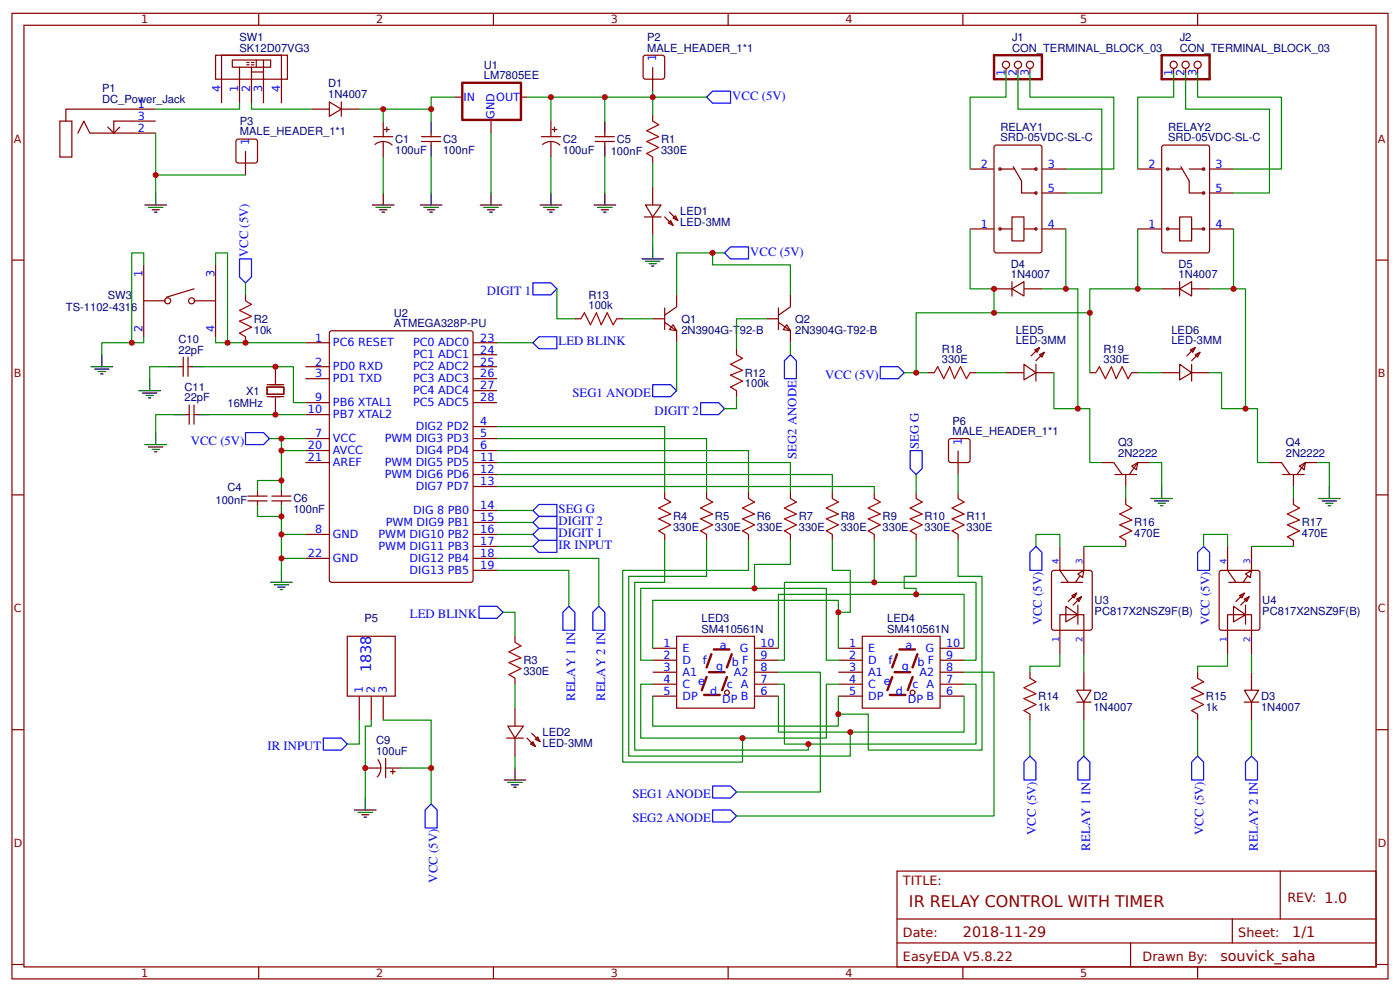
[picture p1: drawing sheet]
<svg xmlns="http://www.w3.org/2000/svg" width="309mm" height="219mm" viewBox="0 0 309 219" stroke-linecap="round" stroke-linejoin="round" font-family="sans-serif">
<g fill="none" stroke="#800" stroke-width=".26">
<path d="M2.6 2.9h304.1v213.3h-304.1zM5.3 5.6h298.7v207.9h-298.7zM57.1 2.9v2.7M109 2.9v2.7M160.9 2.9v2.7M212.7 2.9v2.7M264.6 2.9v2.7M13.2 26.7h2.7v8h-2.7zM17.2 29.4l1.3-2.7 1.3 2.7h14.6M23.8 28.1l1.3 1.3M26.5 28.1l-1.4 1.3M34.4 24.1h-19.8v2.6"/>
<path d="M34.4 26.7h-9.3v2.7M2.6 57.4h2.7M304 57.4h2.7M2.6 109.3h2.7M304 109.3h2.7M2.6 161.2h2.7M304 161.2h2.7M198.2 192.4h105.8v21.1h-105.8zM282.8 192.4v10.6M2.6 213h2.7M57.1 213.5v2.7M109 213.5v2.7"/>
<path d="M160.9 213.5v2.7M198.2 203h105.8M198.2 208.3h105.8M212.7 213.5v2.7M249.8 208.3v5.2M264.6 213.5v2.7M272.3 203v5.3M304 213h2.7"/>
</g>
<path d="M47.6 12.2h15.9v5.3h-15.9z" fill="#fff" stroke="#800" stroke-width=".26"/>
<g fill="none" stroke="#800" stroke-width=".26">
<path d="M51.3 13.3h8.5v1.5h-8.5zM52.9 14.8v8M54.5 13.8h.5M54.5 14.3h.5M55.6 14.8v8M55.6 13.8h.5M55.6 14.3h.5M55.6 15.9h2.6M56.6 13.3v1.5M58.2 13.3v9.5M48.9 22.8v-10.6h13.3v10.6M68.8 24.1h4"/>
<path d="M75.4 22.5v3.2M75.4 24.1h4"/>
</g>
<path d="M72.8 22.5l2.6 1.6-2.6 1.6z" fill="#fff" stroke="#800" stroke-width=".26"/>
<g fill="none" stroke="#800" stroke-width=".26">
<path d="M142.3 12.3l4-.1 .5 .3v4.5l-.2 .4-4 .1-.4-.3-.1-4.5zM144.2 14.8v5.3M52.4 30.8l4-.1 .4 .3 .1 4.5-.3 .4-3.9 .1-.5-.3-.1-4.5zM54.2 33.4v5.3M82.5 30.2h4.3M82.8 32a2.85 2.85 0 0 1 3.9 .1M84.7 26.7v3.5M84.7 31.2v3.5M84.9 28.6h1.1M85.5 28.1v1M100.5 21.5h1.4M108.5 26.7v2.7"/>
<path d="M115.1 21.5h1.3M119.6 30.2h4.2M119.8 32a2.85 2.85 0 0 1 3.9 .1M121.7 26.7v3.5M121.7 31.2v3.5M122 28.6h1M122.5 28.1v1M31.7 58.5v15.9M47.6 58.5v15.9M142.3 47.9h3.7M142.6 45.3h3.4l-1.8 2.6zM144.2 41.3v4"/>
<path d="M144.2 47.9v4M146.8 47.9l1.9 1.9M147.6 49.2l.6-.5 .5 1.1zM147.9 46.9l1.9 1.8M148.7 48.2l.5-.5 .6 1zM31.7 66.4h4.8M42.9 66.4h4.7M42.9 63.8l-6.1 1.8M67.5 75.7h5.3M72.8 73.3l.5-.2h30.7l.4 .2 .1 54.8-.3 .4-30.9 .1-.5-.2zM104.5 75.7h5.3M104.5 78.3h5.3"/>
<path d="M59 85.5h3.7v1.6h-3.7zM59 85h3.7M59 87.6h3.7M60.9 81v3.7M60.9 87.9v3.7M67.5 81h5.3M67.5 83.6h5.3M67.5 96.9h5.3M67.5 99.5h5.3M67.5 88.9h5.3M67.5 91.6h5.3M104.5 81h5.3"/>
<path d="M104.5 83.6h5.3M104.5 94.2h5.3M104.5 96.9h5.3M104.5 99.5h5.3M104.5 88.9h5.3M104.5 86.3h5.3M67.5 118h5.3M67.5 102.2h5.3M104.5 118h5.3M104.5 102.2h5.3M104.5 104.8h5.3M104.5 107.4h5.3"/>
<path d="M104.5 112.7h5.3M104.5 115.4h5.3M67.5 123.3h5.3M104.5 120.7h5.3M104.5 123.3h5.3M104.5 126h5.3"/>
<circle cx="37" cy="66.4" r=".66"/>
<circle cx="42.3" cy="66.4" r=".66"/>
</g>
<path d="M102.1 18.3h13v8.2h-13z" fill="none" stroke="#800" stroke-width=".53"/>
<g fill="none" stroke="#000" stroke-width=".26">
<path d="M32 45.3h4.8M32.8 45.8h3.2M33.6 46.3h1.6M34.1 46.9h.6M34.4 42.6v2.7M82.3 45.3h4.7M83.1 45.8h3.2M83.9 46.3h1.6M84.4 46.9h.5M84.7 42.6v2.7M92.9 45.3h4.7M93.7 45.8h3.1"/>
<path d="M94.5 46.3h1.5M95 46.9h.5M95.2 42.6v2.7M106.1 45.3h4.8M106.9 45.8h3.2M107.7 46.3h1.6M108.2 46.9h.5M108.5 42.6v2.7M119.3 45.3h4.8M120.1 45.8h3.2M120.9 46.3h1.6M121.4 46.9h.6"/>
<path d="M121.7 42.6v2.7M131.2 45.3h4.8M132 45.8h3.2M132.8 46.3h1.6M133.3 46.9h.6M133.6 42.6v2.7M141.8 57.2h4.8M142.6 57.7h3.2M143.4 58.2h1.6M143.9 58.8h.6M144.2 54.5v2.7M22.5 78.3v2.7"/>
<path d="M20.1 81h4.8M20.9 81.5h3.2M21.7 82h1.6M22.2 82.6h.6M30.7 86.3h4.8M31.5 86.8h3.2M32 98.2h4.8M32.3 87.3h1.6M32.8 87.9h.5M32.8 98.7h3.2M33.1 83.6v2.7M33.6 99.2h1.6"/>
<path d="M34.1 99.8h.6M34.4 95.5v2.7M59.8 128.6h4.8M60.6 129.1h3.2M61.4 129.7h1.6M61.9 130.2h.5M62.2 126v2.6"/>
</g>
<g fill="none" stroke="#080" stroke-width=".26">
<path d="M34.4 29.4v13.2M34.4 38.7h19.8M52.9 22.8v1.3h-18.5M55.6 22.8v1.3h13.2M84.7 24.1v2.6M84.7 34.7v7.9M100.5 21.5h-5.3v2.6h-15.8M108.5 29.4v13.2M116.4 21.5h27.8v3.9M121.7 21.5v5.2M121.7 34.7v7.9M133.6 21.5v5.2"/>
<path d="M133.6 34.7v7.9M144.2 20.1v1.4h11.9M144.2 36v5.3M31.7 58.5v-2.6h-2.6v19.8M47.6 58.5v-2.6h2.7v19.8M144.2 51.9v2.6M31.7 74.4v1.3h-9.2v2.6M47.6 74.4v1.3h19.9M54.2 62.5v2.6M38.4 91.6h-4v3.9M45 81h19.8v7.9h2.7M46.3 91.6h21.2"/>
<path d="M59.5 96.9h8M62.2 96.9v2.6h5.3M62.2 99.5v6.6h-5.3M56.9 114.1h5.3v3.9M67.5 118h-5.3v5.3M67.5 123.3h-5.3v2.7"/>
</g>
<path d="M156.1 21.5l1.3-1.4h4v2.7h-4zM52.9 57.2h2.7v3.9l-1.4 1.4-1.3-1.4zM54.2 95.5h4l1.3 1.4-1.3 1.3h-4z" fill="none" stroke="#00f" stroke-width=".26"/>
<path d="M76.7 140.5h10.6v13.2h-10.6z" fill="#fff" stroke="#800" stroke-width=".26"/>
<g fill="none" stroke="#800" stroke-width=".26">
<path d="M79.4 153.7v5.3M82 153.7v5.3M84.7 153.7v5.3M113.8 156.4v4M80.7 169.6h3.4M83.4 167.7a2.85 2.85 0 0 1-.1 4M85.2 167.5v4.2M85.2 169.6h3.4M86.3 170.4h1M86.8 169.9v1M111.9 163h3.7M112.2 160.4h3.4l-1.8 2.6z"/>
<path d="M113.8 163v4M116.4 163l1.9 1.9M117.2 164.3l.5-.5 .6 1.1zM117.5 162l1.8 1.8M118.3 163.3l.5-.6 .5 1.1z"/>
</g>
<path d="M109.8 75.7h7.9M109.8 120.7h7.9M111.1 135.2h2.7v5.3M79.4 159v5.3h-2.7M82 159v1.4h-1.3v15.8M84.7 159h10.5v10.6h-6.6M113.8 151.1v5.3M95.2 169.6v8M113.8 167v2.6" fill="none" stroke="#080" stroke-width=".26"/>
<path d="M78.3 178.9h4.8M79.1 179.4h3.2M79.9 179.9h1.6M80.7 176.2v2.7M111.4 172.3h4.8M112.2 172.8h3.2M113 173.3h1.6M113.5 173.9h.5M113.8 169.6v2.7M80.4 180.5h.6" fill="none" stroke="#000" stroke-width=".26"/>
<path d="M119.1 74.4h3.9v2.6h-3.9l-1.4-1.3zM105.8 133.9h4l1.3 1.3-1.3 1.4h-4zM117.7 120.7l1.4-1.3h3.9v2.6h-3.9zM71.4 163h4l1.3 1.3-1.3 1.4h-4zM95.2 177.6l1.4 1.3v4h-2.7v-4z" fill="none" stroke="#00f" stroke-width=".26"/>
<path d="M149.5 140.5h17.2v15.9h-17.2z" fill="#fff" stroke="#800" stroke-width=".26"/>
<path d="M144.2 143.2h5.3M144.2 145.8h5.3M144.2 148.5h5.3M144.2 151.1h5.3M144.2 153.7h5.3M166.7 143.2h5.3M166.7 145.8h5.3M166.7 148.5h5.3M166.7 151.1h5.3M166.7 153.7h5.3" fill="none" stroke="#800" stroke-width=".26"/>
<path d="M155.6 153.5h3.4M156.1 149.5l-1.1 2.9M156.6 148.5h3.5M157.2 144.5l-1.1 2.9M157.7 143.4h3.4M160.6 149.5l-1.1 2.9M161.7 144.5l-1.1 2.9" fill="none" stroke="#800" stroke-width=".53"/>
<g fill="#fff" stroke="#800" stroke-width=".26">
<path d="M190.5 140.5h17.2v15.9h-17.2z"/>
<circle cx="160.6" cy="153" r=".53"/>
</g>
<path d="M185.2 143.2h5.3M185.2 145.8h5.3M185.2 148.5h5.3M185.2 151.1h5.3M185.2 153.7h5.3M207.7 143.2h5.3M207.7 145.8h5.3M207.7 148.5h5.3M207.7 151.1h5.3M207.7 153.7h5.3" fill="none" stroke="#800" stroke-width=".26"/>
<path d="M196.6 153.5h3.4M197.1 149.5l-1 2.9M197.6 148.5h3.5M198.2 144.5l-1.1 2.9M198.7 143.4h3.4M201.6 149.5l-1 2.9M202.7 144.5l-1.1 2.9" fill="none" stroke="#800" stroke-width=".53"/>
<circle cx="201.6" cy="153" r=".53" fill="#fff" stroke="#800" stroke-width=".26"/>
<g fill="none" stroke="#080" stroke-width=".26">
<path d="M157.4 55.9v2.6h17.2v6.6M160.1 55.9h-10.6v9.2M123 63.8v6.6h4M137.6 70.4h6.6M149.5 75.7v10.6M169.3 70.4h-6.6v6.6M174.6 75.7v2.6M109.8 94.2h37v14.6M109.8 96.9h46.3v11.9M109.8 99.5h55.6v9.3M162.7 87.6v2.6h-2.6M109.8 102.2h64.8v6.6"/>
<path d="M109.8 104.8h74.1v4M109.8 107.4h83.3v1.4M109.8 112.7h7.9M109.8 118h7.9M109.8 115.4h7.9M146.8 119.4v9.2h-6.6v37.1h38.4v-1.4M156.1 119.4v7.9h-17.2v39.7h49v-5.3M165.4 119.4v6.6h-27.8v42.3h26.4v-5.3M174.6 119.4v5.2h-7.9v5.3M183.9 119.4v6.6h4v9.2h-2.7M193.1 119.4v9.2M202.4 119.4v7.9h-2.6v2.6h2.6v1.4"/>
<path d="M202.4 104.8v4M211.7 119.4v7.9h5.3v38.4h-25.2v-8h-6.6M211.7 104.8v4M144.2 143.2v-10.6h41v10.6M144.2 145.8h-2.6v-15.9h41v15.9h2.6M144.2 151.1h-2.6v11.9h41v-11.9h2.6M144.2 153.7v6.7h41v-6.7M172 143.2v-11.9h41v11.9M172 153.7v8h41v-8M172 151.1h1.3v13.2h42.3v-13.2h-2.6M172 145.8h1.3v-17.2h42.3v17.2h-2.6M172 148.5h9.2v26.4h-18.5"/>
<path d="M213 148.5h6.6v31.7h-56.9"/>
</g>
<path d="M161.4 54.5h4v2.7h-4l-1.3-1.3zM117.7 62.5h4l1.3 1.3-1.3 1.3h-4zM174.6 78.3l1.3 1.4v3.9h-2.6v-3.9zM144.2 85h4l1.3 1.3-1.3 1.3h-4zM154.8 88.9h3.9l1.4 1.3-1.4 1.4h-3.9zM201.1 99.5h2.6v4l-1.3 1.3-1.3-1.3zM117.7 112.7l1.4-1.3h3.9v2.7h-3.9zM117.7 115.4l1.4-1.3h3.9v2.6h-3.9zM119.1 116.7h3.9v2.7h-3.9l-1.4-1.4zM157.4 173.6h4l1.3 1.3-1.3 1.3h-4zM157.4 178.9h4l1.3 1.3-1.3 1.3h-4z" fill="none" stroke="#00f" stroke-width=".26"/>
<g fill="none" stroke="#800" stroke-width=".26">
<path d="M144.2 70.4h2.6M146.8 71.2l2.7 1.9v2.6M146.8 68v4.8M148.7 71.7l.8 1.4-1.6-.3zM149.5 65.1v2.7l-2.7 1.8M169.3 70.4h2.7M172 71.2l2.6 1.9v2.6M172 68v4.8M173.8 71.7l.8 1.4-1.6-.3zM174.6 65.1v2.7l-2.6 1.8M209.6 97.1l.5-.2h3.7l.4 .2 .1 4.5-.2 .5-4 .1-.5-.3zM211.7 99.5v5.3"/>
<path d="M232.4 126.2l.4-.2h8l.4 .2 .1 12.5-.3 .4-8.2 .1-.4-.3zM234.2 120.7v5.3l1.8 2.6M234.2 139.2v5.3M234.4 128.6h4.8M239.4 120.7v5.3l-1.8 2.6M239.4 139.2v5.3"/>
</g>
<g fill="#fff" stroke="#800" stroke-width=".26">
<path d="M238.1 126.8l1.3-.8-.2 1.6z"/>
<path d="M237.9 132.3l1-.5-.5 1z"/>
<path d="M236.8 131.5l1.1-.5-.6 1.1z"/>
</g>
<path d="M237.9 131l-1.9 1.8M238.1 133.6v4.3M238.9 131.8l-1.8 1.8" fill="none" stroke="#800" stroke-width=".26"/>
<path d="M235.5 133.9l2.6 1.9-2.6 1.5z" fill="#fff" stroke="#800" stroke-width=".26"/>
<path d="M234.2 139.2v-3.4h5.2v3.4M269.4 126.2l.5-.2h7.9l.5 .2v12.5l-.2 .4-8.2 .1-.5-.3zM271.2 120.7v5.3l1.8 2.6M271.2 139.2v5.3M271.5 128.6h4.7M276.5 120.7v5.3l-1.9 2.6M276.5 139.2v5.3" fill="none" stroke="#800" stroke-width=".26"/>
<g fill="#fff" stroke="#800" stroke-width=".26">
<path d="M275.2 126.8l1.3-.8-.3 1.6z"/>
<path d="M274.9 132.3l1.1-.5-.6 1z"/>
<path d="M273.8 131.5l1.1-.5-.5 1.1z"/>
</g>
<path d="M274.9 131l-1.9 1.8M275.2 133.6v4.3M276 131.8l-1.9 1.8" fill="none" stroke="#800" stroke-width=".26"/>
<path d="M272.5 133.9l2.7 1.9-2.7 1.5z" fill="#fff" stroke="#800" stroke-width=".26"/>
<path d="M271.2 139.2v-3.4h5.3v3.4M237.9 155.1h3.1M239.4 148.5v3.9M239.4 155.1v3.9" fill="none" stroke="#800" stroke-width=".26"/>
<path d="M237.9 152.4h3.1l-1.6 2.7z" fill="#fff" stroke="#800" stroke-width=".26"/>
<path d="M274.9 155.1h3.2M276.5 148.5v3.9M276.5 155.1v3.9" fill="none" stroke="#800" stroke-width=".26"/>
<path d="M274.9 152.4h3.2l-1.6 2.7z" fill="#fff" stroke="#800" stroke-width=".26"/>
<g fill="none" stroke="#080" stroke-width=".26">
<path d="M199.8 82.3h5.3M202.4 82.3v-13.2h38.4v13.2M215.6 82.3h6.6M232.8 82.3v7.9h8v12h2.6M251.4 82.3h5.2M267.2 82.3h2.7v7.9h7.9v12h2.7M248.7 107.4v2.7M254 102.2h2.6v5.2M285.8 107.4v2.7M291 102.2h2.7v5.2M109.8 126h15.9v7.9M109.8 123.3h22.5v10.6"/>
<path d="M228.9 120.7v-2.7h5.3v2.7M239.4 120.7h9.3M265.9 120.7v-2.7h5.3v2.7M276.5 120.7h9.3M227.5 159v8M234.2 144.5v2.6h-6.7v1.4M239.4 144.5v4M239.4 159v8M264.6 159v8M271.2 144.5v2.6h-6.6v1.4M276.5 144.5v4M276.5 159v8"/>
</g>
<path d="M194.5 81h3.9l1.4 1.3-1.4 1.3h-3.9zM125.7 133.9l1.3 1.3v4h-2.6v-4zM132.3 133.9l1.3 1.3v4h-2.6v-4zM228.9 120.7l1.3 1.3v4h-2.7v-4zM265.9 120.7l1.3 1.3v4h-2.6v-4zM226.2 168.3l1.3-1.3 1.4 1.3v4h-2.7zM238.1 168.3l1.3-1.3 1.4 1.3v4h-2.7zM264.6 167l1.3 1.3v4h-2.6v-4zM276.5 167l1.3 1.3v4h-2.6v-4z" fill="none" stroke="#00f" stroke-width=".26"/>
<g fill="none" stroke="#800" stroke-width=".26">
<path d="M214.3 37.3h5.3M219.7 32.3l.4-.3h9.6l.4 .3 .1 23-.3 .5-9.8 .1-.4-.3zM220.7 37.2h.4v.3h-.4zM220.9 37.3h3.2M223.8 36.8l1.9 3.2v2.6h3.2M225.7 37.3h3.2M228.7 37.2h.4v.3h-.4zM230.2 37.3h5.3M251.4 37.3h5.2M256.7 32.3l.5-.3h9.5l.5 .3v23l-.2 .5-9.8 .1-.5-.3zM257.8 37.2h.4v.3h-.4zM258 37.3h3.1"/>
<path d="M260.9 36.8l1.8 3.2v2.6h3.2M262.7 37.3h3.2M265.7 37.2h.4v.3h-.4zM267.2 37.3h5.3M214.3 50.6h5.3M220.7 50.4h.4v.3h-.4zM220.9 50.6h2.7M223.6 47.9h2.6v5.3h-2.6zM226.2 50.6h2.7M228.7 50.4h.4v.3h-.4zM228.7 42.4h.4v.4h-.4zM230.2 50.6h5.3"/>
<path d="M230.2 42.6h5.3M251.4 50.6h5.2M257.8 50.4h.4v.3h-.4zM258 50.6h2.6M260.6 47.9h2.7v5.3h-2.7zM263.3 50.6h2.6M265.7 50.4h.4v.3h-.4zM265.7 42.4h.4v.4h-.4zM267.2 50.6h5.3M267.2 42.6h5.3M219.6 63.8h4M223.6 62.2v3.2"/>
<path d="M226.2 63.8h4M228.6 77.3l1.1-.5-.6 1zM229.7 78.3l1-.5-.5 1.1zM229.7 76.8l-1.9 1.8M230.7 77.8l-1.8 1.9M263 77.3l1.1-.5-.6 1zM264.1 78.3l1-.5-.5 1.1zM264.1 76.8l-1.9 1.8M265.1 77.8l-1.8 1.9M222.2 82.3h4M226.2 80.5l2.7 1.8-2.7 1.6zM228.9 82.3h3.9"/>
<path d="M228.9 80.5v3.7M256.6 82.3h4M260.6 80.5l2.7 1.8-2.7 1.6zM263.3 82.3h3.9M263.3 80.5v3.7M243.4 102.2h2.7l1.8 2.6M246.3 104.8h4.8M248.7 104.8v2.6M250 102.9l1.4-.7-.3 1.5zM254 102.2h-2.6l-1.9 2.6M280.5 102.2h2.6l1.9 2.6M283.4 104.8h4.7"/>
<path d="M285.8 104.8v2.6M287.1 102.9l1.3-.7-.3 1.5zM291 102.2h-2.6l-1.9 2.6"/>
</g>
<path d="M254.3 110.1h4.7M255.1 110.6h3.1M255.9 111.2h1.5M256.4 111.7h.5M256.6 107.4v2.7M291.3 110.1h4.8M292.1 110.6h3.2M292.9 111.2h1.6M293.4 111.7h.6M293.7 107.4v2.7" fill="none" stroke="#000" stroke-width=".26"/>
<path d="M223.6 63.8l2.6-1.6v3.2z" fill="#fff" stroke="#800" stroke-width=".26"/>
<path d="M256.6 63.8h4M260.6 62.2v3.2M263.3 63.8h3.9" fill="none" stroke="#800" stroke-width=".26"/>
<path d="M260.6 63.8l2.7-1.6v3.2z" fill="#fff" stroke="#800" stroke-width=".26"/>
<g fill="none" stroke="#080" stroke-width=".26">
<path d="M222.2 16.2v5.3h-7.9v15.8M224.9 16.2v7.9h18.5v18.5h-7.9M227.5 16.2v5.3h18.6v15.8h-10.6M259.3 16.2v5.3h-7.9v15.8M261.9 16.2v7.9h18.6v18.5h-8M264.6 16.2v5.3h18.5v15.8h-10.6M95.2 24.1v2.6M95.2 34.7v7.9M214.3 50.6v13.2h5.3v5.3M235.5 50.6v13.2M251.4 50.6v13.2M272.5 50.6v13.2"/>
<path d="M230.2 63.8h7.9v26.4M256.6 63.8h-15.8v5.3M267.2 63.8h8v26.4M37 81h-3.9v2.6"/>
</g>
<path d="M219.6 12.2h10.6v5.3h-10.6zM256.6 12.2h10.6v5.3h-10.6z" fill="none" stroke="#800" stroke-width=".53"/>
<g fill="none" stroke="#800" stroke-width=".26">
<path d="M222.2 15.1v1.1M224.9 15.1v1.1M227.5 15.1v1.1M259.3 15.1v1.1M261.9 15.1v1.1M264.6 15.1v1.1M93.1 31.2h4.3M93.1 30.2h4.3M95.2 29.4v.8M95.2 31.2v.8M131.5 31.2h4.2M131.5 30.2h4.2"/>
<path d="M133.6 29.4v.8M133.6 31.2v.8M144.2 25.4v1.3M144.2 34.7v1.3M40.5 78.9v4.2M41.5 78.9v4.2M54.2 65.1v1.3M54.2 74.4v1.3M127 70.4h1.3M136.3 70.4h1.3M162.7 77v1.3M39.7 81h.8"/>
<path d="M41 91.6h.8M41.5 81h.8M41.8 89.5v4.2M42.9 89.5v4.2M42.9 91.6h.8M162.7 86.3v1.3M205.1 82.3h1.3M214.3 82.3h1.3M240.8 82.3h1.3M250 82.3h1.4M54.8 110.6h4.2M54.8 109.6h4.2"/>
<path d="M56.9 108.8v.8M56.9 110.6v.8M60.1 110.6h4.2M60.1 109.6h4.2M62.2 108.8v.8M62.2 110.6v.8M146.8 108.8v1.3M146.8 118v1.4M156.1 108.8v1.3M156.1 118v1.4M165.4 108.8v1.3M165.4 118v1.4"/>
<path d="M174.6 108.8v1.3M174.6 118v1.4M183.9 108.8v1.3M183.9 118v1.4M193.1 108.8v1.3M193.1 118v1.4M202.4 108.8v1.3M202.4 118v1.4M211.7 108.8v1.3M211.7 118v1.4M248.7 110.1v1.3M248.7 119.4v1.3"/>
<path d="M285.8 110.1v1.3M285.8 119.4v1.3M113.8 140.5v1.3M113.8 149.8v1.3M227.5 148.5v1.3M227.5 157.7v1.3M264.6 148.5v1.3M264.6 157.7v1.3"/>
<circle cx="222.3" cy="14.3" r=".79"/>
<circle cx="224.9" cy="14.3" r=".79"/>
<circle cx="227.5" cy="14.3" r=".79"/>
<circle cx="259.3" cy="14.3" r=".79"/>
<circle cx="261.9" cy="14.3" r=".79"/>
<circle cx="264.6" cy="14.3" r=".79"/>
</g>
<path d="M95.2 26.7v2.7M95.2 32v2.7M133.6 26.7v2.7M133.6 32v2.7M37 81h2.7M38.4 91.6h2.6M42.3 81h2.7M43.7 91.6h2.6M56.9 106.1v2.7M56.9 111.4v2.7M62.2 106.1v2.7M62.2 111.4v2.7" fill="none" stroke="#000" stroke-width=".26"/>
<g fill="none" stroke="#a00000" stroke-width=".26">
<path d="M144.2 26.7l1.3 .8-2.6 1.4 2.6 1.3-2.6 1 2.6 1.4-2.6 1.3 1.3 .8M54.2 66.4l1.4 .8-2.7 1.4 2.7 1.3-2.7 1 2.7 1.4-2.7 1.3 1.3 .8M128.3 70.4l.8-1.3 1.3 2.6 1.4-2.6 1 2.6 1.3-2.6 1.4 2.6 .8-1.3M162.7 78.3l1.3 .8-2.6 1.4 2.6 1.3-2.6 1 2.6 1.4-2.6 1.3 1.3 .8M206.4 82.3l.8-1.3 1.3 2.6 1.3-2.6 1.1 2.6 1.3-2.6 1.3 2.6 .8-1.3M242.1 82.3l.8-1.3 1.3 2.6 1.3-2.6 1.1 2.6 1.3-2.6 1.3 2.6 .8-1.3M146.8 110.1l1.4 .8-2.7 1.3 2.7 1.3-2.7 1.1 2.7 1.3-2.7 1.3 1.3 .8M156.1 110.1l1.3 .8-2.6 1.3 2.6 1.3-2.6 1.1 2.6 1.3-2.6 1.3 1.3 .8M165.4 110.1l1.3 .8-2.7 1.3 2.7 1.3-2.7 1.1 2.7 1.3-2.7 1.3 1.4 .8M174.6 110.1l1.3 .8-2.6 1.3 2.6 1.3-2.6 1.1 2.6 1.3-2.6 1.3 1.3 .8M183.9 110.1l1.3 .8-2.6 1.3 2.6 1.3-2.6 1.1 2.6 1.3-2.6 1.3 1.3 .8M193.1 110.1l1.4 .8-2.7 1.3 2.7 1.3-2.7 1.1 2.7 1.3-2.7 1.3 1.3 .8"/>
<path d="M202.4 110.1l1.3 .8-2.6 1.3 2.6 1.3-2.6 1.1 2.6 1.3-2.6 1.3 1.3 .8M211.7 110.1l1.3 .8-2.7 1.3 2.7 1.3-2.7 1.1 2.7 1.3-2.7 1.3 1.4 .8M248.7 111.4l1.3 .8-2.6 1.3 2.6 1.4-2.6 1 2.6 1.3-2.6 1.4 1.3 .8M285.8 111.4l1.3 .8-2.7 1.3 2.7 1.4-2.7 1 2.7 1.3-2.7 1.4 1.4 .8M113.8 141.8l1.3 .8-2.7 1.4 2.7 1.3-2.7 1 2.7 1.4-2.7 1.3 1.4 .8M227.5 149.8l1.4 .8-2.7 1.3 2.7 1.3-2.7 1.1 2.7 1.3-2.7 1.3 1.3 .8M264.6 149.8l1.3 .8-2.6 1.3 2.6 1.3-2.6 1.1 2.6 1.3-2.6 1.3 1.3 .8"/>
</g>
<g fill="#c00">
<circle cx="54.2" cy="75.7" r=".66"/>
<circle cx="95.3" cy="24.1" r=".66"/>
<circle cx="272.5" cy="63.8" r=".66"/>
<circle cx="251.4" cy="63.8" r=".66"/>
<circle cx="219.6" cy="63.8" r=".66"/>
<circle cx="240.8" cy="69.1" r=".66"/>
<circle cx="238.1" cy="90.2" r=".66"/>
<circle cx="157.4" cy="55.9" r=".66"/>
<circle cx="202.4" cy="131.3" r=".66"/>
<circle cx="166.7" cy="129.9" r=".66"/>
<circle cx="187.9" cy="161.7" r=".66"/>
<circle cx="95.3" cy="169.6" r=".66"/>
<circle cx="50.3" cy="75.7" r=".66"/>
<circle cx="62.2" cy="96.9" r=".66"/>
<circle cx="34.4" cy="38.7" r=".66"/>
<circle cx="144.2" cy="21.5" r=".66"/>
<circle cx="133.6" cy="21.5" r=".66"/>
<circle cx="121.7" cy="21.5" r=".66"/>
<circle cx="84.7" cy="24.1" r=".66"/>
<circle cx="62.2" cy="123.3" r=".66"/>
<circle cx="62.2" cy="99.5" r=".66"/>
<circle cx="62.2" cy="118" r=".66"/>
<circle cx="60.9" cy="81" r=".66"/>
<circle cx="60.9" cy="91.6" r=".66"/>
<circle cx="29.1" cy="75.7" r=".66"/>
<circle cx="80.7" cy="169.6" r=".66"/>
<circle cx="178.6" cy="164.3" r=".66"/>
<circle cx="164" cy="163" r=".66"/>
<circle cx="185.2" cy="135.2" r=".66"/>
<circle cx="193.1" cy="128.6" r=".66"/>
<circle cx="185.2" cy="157.7" r=".66"/>
<circle cx="202.4" cy="82.3" r=".66"/>
<circle cx="275.2" cy="90.2" r=".66"/>
<circle cx="219.6" cy="69.1" r=".66"/>
<circle cx="235.5" cy="63.8" r=".66"/>
<circle cx="62.2" cy="106.1" r=".66"/>
<circle cx="62.2" cy="114.1" r=".66"/>
</g>
<text font-size="3.5" fill="#800" x="200.8" y="200.3">IR RELAY CONTROL WITH TIMER</text>
<text font-size="3.2" fill="#00f" x="82" y="148.5" transform="rotate(-90 82 148.5)">1838</text>
<g font-size="3.2" fill="#800">
<text x="212.7" y="206.9">2018-11-29</text>
<text x="285.5" y="206.9">1/1</text>
<text x="269.6" y="212.2">souvick_saha</text>
</g>
<g font-size="2.8" fill="#00f">
<text x="161.8" y="22">VCC (5V)</text>
<text x="54.8" y="56.8" transform="rotate(-90 54.8 56.8)">VCC (5V)</text>
<text x="165.8" y="56.4">VCC (5V)</text>
<text x="107.6" y="65.2">DIGIT 1</text>
<text x="123.4" y="76.3">LED BLINK</text>
<text x="182.3" y="83.7">VCC (5V)</text>
<text x="126.5" y="87.7">SEG1 ANODE</text>
<text x="144.6" y="91.6">DIGIT 2</text>
<text x="42.2" y="98.3">VCC (5V)</text>
<text x="176" y="101.3" transform="rotate(-90 176 101.3)">SEG2 ANODE</text>
<text x="203" y="99.1" transform="rotate(-90 203 99.1)">SEG G</text>
<text x="123.4" y="113.3">SEG G</text>
<text x="123.4" y="118.6">DIGIT 1</text>
<text x="123.4" y="116">DIGIT 2</text>
<text x="123.4" y="121.3">IR INPUT</text>
<text x="90.6" y="136.5">LED BLINK</text>
<text x="230.2" y="138.1" transform="rotate(-90 230.2 138.1)">VCC (5V)</text>
<text x="267.2" y="138.1" transform="rotate(-90 267.2 138.1)">VCC (5V)</text>
<text x="127" y="154.8" transform="rotate(-90 127 154.8)">RELAY 1 IN</text>
<text x="133.7" y="154.8" transform="rotate(-90 133.7 154.8)">RELAY 2 IN</text>
<text x="59.1" y="165.7">IR INPUT</text>
<text x="139.7" y="176.3">SEG1 ANODE</text>
<text x="139.7" y="181.6">SEG2 ANODE</text>
<text x="228.9" y="184.4" transform="rotate(-90 228.9 184.4)">VCC (5V)</text>
<text x="265.9" y="184.4" transform="rotate(-90 265.9 184.4)">VCC (5V)</text>
<text x="240.8" y="187.9" transform="rotate(-90 240.8 187.9)">RELAY 1 IN</text>
<text x="277.9" y="187.9" transform="rotate(-90 277.9 187.9)">RELAY 2 IN</text>
<text x="96.6" y="194.9" transform="rotate(-90 96.6 194.9)">VCC (5V)</text>
</g>
<g font-size="2.8" fill="#800">
<text x="199.5" y="195.6">TITLE:</text>
<text x="284.4" y="199.3">REV: 1.0</text>
<text x="199.5" y="206.9">Date:</text>
<text x="273.6" y="206.9">Sheet:</text>
<text x="199.5" y="212.2">EasyEDA V5.8.22</text>
<text x="252.4" y="212.2">Drawn By:</text>
</g>
<g font-size="2.5" fill="#800">
<text x="31.2" y="5.2">1</text>
<text x="83.1" y="5.2">2</text>
<text x="134.9" y="5.2">3</text>
<text x="186.8" y="5.2">4</text>
<text x="238.7" y="5.2">5</text>
<text x="3" y="31.5">A</text>
<text x="304.4" y="31.5">A</text>
<text x="3" y="83.4">B</text>
<text x="304.4" y="83.4">B</text>
<text x="3" y="135.2">C</text>
<text x="304.4" y="135.2">C</text>
<text x="3" y="187.1">D</text>
<text x="304.4" y="187.1">D</text>
<text x="31.2" y="215.8">1</text>
<text x="83.1" y="215.8">2</text>
<text x="134.9" y="215.8">3</text>
<text x="186.8" y="215.8">4</text>
<text x="238.7" y="215.8">5</text>
</g>
<g font-size="2.5" fill="#000080">
<text x="52.9" y="11.4">SK12D07VG3</text>
<text x="52.9" y="9">SW1</text>
<text x="143" y="11.4">MALE_HEADER_1*1</text>
<text x="143" y="9.1">P2</text>
<text x="223.6" y="11.4">CON_TERMINAL_BLOCK_03</text>
<text x="223.6" y="9.1">J1</text>
<text x="260.6" y="11.4">CON_TERMINAL_BLOCK_03</text>
<text x="260.6" y="9.1">J2</text>
<text x="106.9" y="17.5">LM7805EE</text>
<text x="106.9" y="15.2">U1</text>
<text x="22.5" y="22.8">DC_Power_Jack</text>
<text x="22.5" y="20.4">P1</text>
<text x="72.5" y="19.3">D1</text>
<text x="72.5" y="21.7">1N4007</text>
<text x="53" y="29.9">MALE_HEADER_1*1</text>
<text x="53" y="27.6">P3</text>
<text x="221" y="29">RELAY1</text>
<text x="258" y="29">RELAY2</text>
<text x="87.3" y="34">100uF</text>
<text x="87.3" y="31.6">C1</text>
<text x="97.9" y="33.9">100nF</text>
<text x="97.9" y="31.6">C3</text>
<text x="124.4" y="34">100uF</text>
<text x="124.4" y="31.6">C2</text>
<text x="134.9" y="34.3">100nF</text>
<text x="136.3" y="31.6">C5</text>
<text x="146" y="34">330E</text>
<text x="146.1" y="31.6">R1</text>
<text x="221" y="31.2">SRD-05VDC-SL-C</text>
<text x="258" y="31.2">SRD-05VDC-SL-C</text>
<text x="150.3" y="47.5">LED1</text>
<text x="150.3" y="49.8">LED-3MM</text>
<text x="223.3" y="59.1">D4</text>
<text x="260.4" y="59.1">D5</text>
<text x="130" y="66">R13</text>
<text x="223.3" y="61.4">1N4007</text>
<text x="260.4" y="61.4">1N4007</text>
<text x="14.6" y="68.8">TS-1102-4316</text>
<text x="23.8" y="66.1">SW3</text>
<text x="56.1" y="71.3">R2</text>
<text x="87" y="70">U2</text>
<text x="130" y="68.3">100k</text>
<text x="150.5" y="71.3">Q1</text>
<text x="175.7" y="71.3">Q2</text>
<text x="39.4" y="75.8">C10</text>
<text x="56.1" y="73.7">10k</text>
<text x="87" y="72.3">ATMEGA328P-PU</text>
<text x="150.5" y="73.7">2N3904G-T92-B</text>
<text x="175.7" y="73.7">2N3904G-T92-B</text>
<text x="208.1" y="77.9">R18</text>
<text x="224.4" y="76">LED-3MM</text>
<text x="224.4" y="73.7">LED5</text>
<text x="243.8" y="77.9">R19</text>
<text x="258.8" y="76">LED-3MM</text>
<text x="258.8" y="73.7">LED6</text>
<text x="39.4" y="78.1">22pF</text>
<text x="164.6" y="83.2">R12</text>
<text x="208.1" y="80.2">330E</text>
<text x="243.8" y="80.2">330E</text>
<text x="40.8" y="88.7">22pF</text>
<text x="40.8" y="86.4">C11</text>
<text x="50.3" y="89.9">16MHz</text>
<text x="54.4" y="87.2">X1</text>
<text x="164.6" y="85.6">100k</text>
<text x="210.4" y="93.8">P6</text>
<text x="210.4" y="96.1">MALE_HEADER_1*1</text>
<text x="247.1" y="100.8">2N2222</text>
<text x="247.1" y="98.5">Q3</text>
<text x="284.1" y="100.8">2N2222</text>
<text x="284.1" y="98.5">Q4</text>
<text x="47.6" y="111.3">100nF</text>
<text x="50.3" y="108.3">C4</text>
<text x="64.8" y="113.3">100nF</text>
<text x="64.8" y="110.9">C6</text>
<text x="148.7" y="117.3">330E</text>
<text x="148.7" y="114.9">R4</text>
<text x="158" y="117.3">330E</text>
<text x="158" y="114.9">R5</text>
<text x="167.2" y="117.3">330E</text>
<text x="167.2" y="114.9">R6</text>
<text x="176.5" y="117.3">330E</text>
<text x="176.5" y="114.9">R7</text>
<text x="185.7" y="117.3">330E</text>
<text x="185.7" y="114.9">R8</text>
<text x="195" y="117.3">330E</text>
<text x="195" y="114.9">R9</text>
<text x="204.3" y="117.3">330E</text>
<text x="204.3" y="114.9">R10</text>
<text x="213.5" y="117.3">330E</text>
<text x="213.5" y="114.9">R11</text>
<text x="250.6" y="118.6">470E</text>
<text x="250.6" y="116.2">R16</text>
<text x="287.6" y="118.6">470E</text>
<text x="287.6" y="116.2">R17</text>
<text x="80.5" y="137.3">P5</text>
<text x="155" y="137.3">LED3</text>
<text x="196" y="137.3">LED4</text>
<text x="241.8" y="135.8">PC817X2NSZ9F(B)</text>
<text x="241.8" y="133.4">U3</text>
<text x="278.9" y="135.8">PC817X2NSZ9F(B)</text>
<text x="278.9" y="133.4">U4</text>
<text x="155" y="139.7">SM410561N</text>
<text x="196" y="139.7">SM410561N</text>
<text x="115.6" y="149.1">330E</text>
<text x="115.6" y="146.7">R3</text>
<text x="229.4" y="154.6">R14</text>
<text x="241.6" y="154.6">D2</text>
<text x="266.4" y="154.6">R15</text>
<text x="278.6" y="154.6">D3</text>
<text x="229.4" y="157">1k</text>
<text x="241.6" y="157">1N4007</text>
<text x="266.4" y="157">1k</text>
<text x="278.6" y="157">1N4007</text>
<text x="83.1" y="166.7">100uF</text>
<text x="83.1" y="164.4">C9</text>
<text x="119.9" y="164.9">LED-3MM</text>
<text x="119.9" y="162.6">LED2</text>
</g>
<g font-size="2.5" fill="#00f">
<text x="145" y="13.5" transform="rotate(-90 145 13.5)">1</text>
<text x="222" y="16.7" transform="rotate(-90 222 16.7)">1</text>
<text x="224.6" y="16.7" transform="rotate(-90 224.6 16.7)">2</text>
<text x="227.3" y="16.7" transform="rotate(-90 227.3 16.7)">3</text>
<text x="259" y="16.7" transform="rotate(-90 259 16.7)">1</text>
<text x="261.7" y="16.7" transform="rotate(-90 261.7 16.7)">2</text>
<text x="264.3" y="16.7" transform="rotate(-90 264.3 16.7)">3</text>
<text x="30.4" y="23.8">1</text>
<text x="48.7" y="20.4" transform="rotate(-90 48.7 20.4)">4</text>
<text x="52.7" y="20.4" transform="rotate(-90 52.7 20.4)">1</text>
<text x="55.3" y="20.4" transform="rotate(-90 55.3 20.4)">2</text>
<text x="57.9" y="20.4" transform="rotate(-90 57.9 20.4)">3</text>
<text x="61.9" y="20.4" transform="rotate(-90 61.9 20.4)">4</text>
<text x="102.4" y="22.3">IN</text>
<text x="109.6" y="22.3">OUT</text>
<text x="30.4" y="29.1">2</text>
<text x="30.4" y="26.5">3</text>
<text x="109.3" y="26.2" transform="rotate(-90 109.3 26.2)">GND</text>
<text x="55" y="32" transform="rotate(-90 55 32)">1</text>
<text x="216.7" y="37.1">2</text>
<text x="231.5" y="37.1">3</text>
<text x="253.8" y="37.1">2</text>
<text x="268.6" y="37.1">3</text>
<text x="231.5" y="42.4">5</text>
<text x="268.6" y="42.4">5</text>
<text x="216.7" y="50.3">1</text>
<text x="231.5" y="50.3">4</text>
<text x="253.8" y="50.3">1</text>
<text x="268.6" y="50.3">4</text>
<text x="31.5" y="61.1" transform="rotate(-90 31.5 61.1)">1</text>
<text x="47.4" y="61.1" transform="rotate(-90 47.4 61.1)">3</text>
<text x="31.5" y="73.3" transform="rotate(-90 31.5 73.3)">2</text>
<text x="47.4" y="73.3" transform="rotate(-90 47.4 73.3)">4</text>
<text x="69.6" y="75.4">1</text>
<text x="73.6" y="76.5">PC6 RESET</text>
<text x="91.3" y="76.5">PC0 ADC0</text>
<text x="106.1" y="75.4">23</text>
<text x="69.6" y="80.7">2</text>
<text x="69.6" y="83.4">3</text>
<text x="73.6" y="81.8">PD0 RXD</text>
<text x="91.3" y="79.1">PC1 ADC1</text>
<text x="91.3" y="81.8">PC2 ADC2</text>
<text x="106.1" y="78.1">24</text>
<text x="106.1" y="80.7">25</text>
<text x="106.1" y="83.4">26</text>
<text x="69.6" y="88.7">9</text>
<text x="73.6" y="84.4">PD1 TXD</text>
<text x="73.6" y="89.7">PB6 XTAL1</text>
<text x="91.3" y="84.4">PC3 ADC3</text>
<text x="91.3" y="87.1">PC4 ADC4</text>
<text x="91.3" y="89.7">PC5 ADC5</text>
<text x="106.1" y="86">27</text>
<text x="106.1" y="88.7">28</text>
<text x="68" y="91.3">10</text>
<text x="73.6" y="92.4">PB7 XTAL2</text>
<text x="91.9" y="95">DIG2 PD2</text>
<text x="106.1" y="94">4</text>
<text x="68" y="99.2">20</text>
<text x="68" y="101.9">21</text>
<text x="69.6" y="96.6">7</text>
<text x="73.6" y="97.7">VCC</text>
<text x="73.6" y="100.3">AVCC</text>
<text x="85" y="97.7">PWM DIG3 PD3</text>
<text x="91.9" y="100.3">DIG4 PD4</text>
<text x="106.1" y="96.6">5</text>
<text x="106.1" y="99.2">6</text>
<text x="106.1" y="101.9">11</text>
<text x="212.5" y="98.2" transform="rotate(-90 212.5 98.2)">1</text>
<text x="73.6" y="102.9">AREF</text>
<text x="85" y="102.9">PWM DIG5 PD5</text>
<text x="85" y="105.6">PWM DIG6 PD6</text>
<text x="106.1" y="104.5">12</text>
<text x="106.1" y="107.2">13</text>
<text x="91.3" y="113.5">DIG 8 PB0</text>
<text x="91.9" y="108.2">DIG7 PD7</text>
<text x="106.1" y="112.5">14</text>
<text x="69.6" y="117.8">8</text>
<text x="73.6" y="118.8">GND</text>
<text x="83.6" y="118.8">PWM DIG10 PB2</text>
<text x="85.2" y="116.2">PWM DIG9 PB1</text>
<text x="106.1" y="115.1">15</text>
<text x="106.1" y="117.8">16</text>
<text x="68" y="123.1">22</text>
<text x="73.6" y="124.1">GND</text>
<text x="83.6" y="121.5">PWM DIG11 PB3</text>
<text x="90.5" y="124.1">DIG12 PB4</text>
<text x="106.1" y="120.4">17</text>
<text x="106.1" y="123.1">18</text>
<text x="106.1" y="125.7">19</text>
<text x="90.5" y="126.8">DIG13 PB5</text>
<text x="146.6" y="142.9">1</text>
<text x="150.8" y="144">E</text>
<text x="159" y="143.4">a</text>
<text x="163.4" y="144">G</text>
<text x="168" y="142.9">10</text>
<text x="187.6" y="142.9">1</text>
<text x="191.8" y="144">E</text>
<text x="200" y="143.4">a</text>
<text x="204.5" y="144">G</text>
<text x="209" y="142.9">10</text>
<text x="146.6" y="145.5">2</text>
<text x="146.6" y="148.2">3</text>
<text x="150.8" y="146.6">D</text>
<text x="150.8" y="149.3">A1</text>
<text x="155.3" y="146.6">f</text>
<text x="158.2" y="147.9">g</text>
<text x="161.7" y="147.1">b F</text>
<text x="162.1" y="149.3">A2</text>
<text x="168" y="148.2">8</text>
<text x="168" y="145.5">9</text>
<text x="187.6" y="145.5">2</text>
<text x="187.6" y="148.2">3</text>
<text x="191.8" y="146.6">D</text>
<text x="191.8" y="149.3">A1</text>
<text x="196.3" y="146.6">f</text>
<text x="199.2" y="147.9">g</text>
<text x="202.7" y="147.1">b F</text>
<text x="203.1" y="149.3">A2</text>
<text x="209" y="148.2">8</text>
<text x="209" y="145.5">9</text>
<text x="80.2" y="153" transform="rotate(-90 80.2 153)">1</text>
<text x="82.8" y="153" transform="rotate(-90 82.8 153)">2</text>
<text x="85.5" y="153" transform="rotate(-90 85.5 153)">3</text>
<text x="146.6" y="150.8">4</text>
<text x="146.6" y="153.5">5</text>
<text x="150.8" y="151.9">C e</text>
<text x="150.8" y="154.5">DP</text>
<text x="156.9" y="153.5">d</text>
<text x="159.5" y="155.3">DP</text>
<text x="160.6" y="151.9">c A</text>
<text x="163.7" y="154.5">B</text>
<text x="168" y="153.5">6</text>
<text x="168" y="150.8">7</text>
<text x="187.6" y="150.8">4</text>
<text x="187.6" y="153.5">5</text>
<text x="191.8" y="151.9">C e</text>
<text x="191.8" y="154.5">DP</text>
<text x="197.9" y="153.5">d</text>
<text x="200.6" y="155.3">DP</text>
<text x="201.6" y="151.9">c A</text>
<text x="204.7" y="154.5">B</text>
<text x="209" y="153.5">6</text>
<text x="209" y="150.8">7</text>
</g>
<g font-size="1.9" fill="#00f">
<text x="233.9" y="124.6" transform="rotate(-90 233.9 124.6)">4</text>
<text x="239.2" y="124.6" transform="rotate(-90 239.2 124.6)">3</text>
<text x="270.9" y="124.6" transform="rotate(-90 270.9 124.6)">4</text>
<text x="276.2" y="124.6" transform="rotate(-90 276.2 124.6)">3</text>
<text x="233.9" y="141.8" transform="rotate(-90 233.9 141.8)">1</text>
<text x="239.2" y="141.8" transform="rotate(-90 239.2 141.8)">2</text>
<text x="270.9" y="141.8" transform="rotate(-90 270.9 141.8)">1</text>
<text x="276.2" y="141.8" transform="rotate(-90 276.2 141.8)">2</text>
</g>
</svg>
